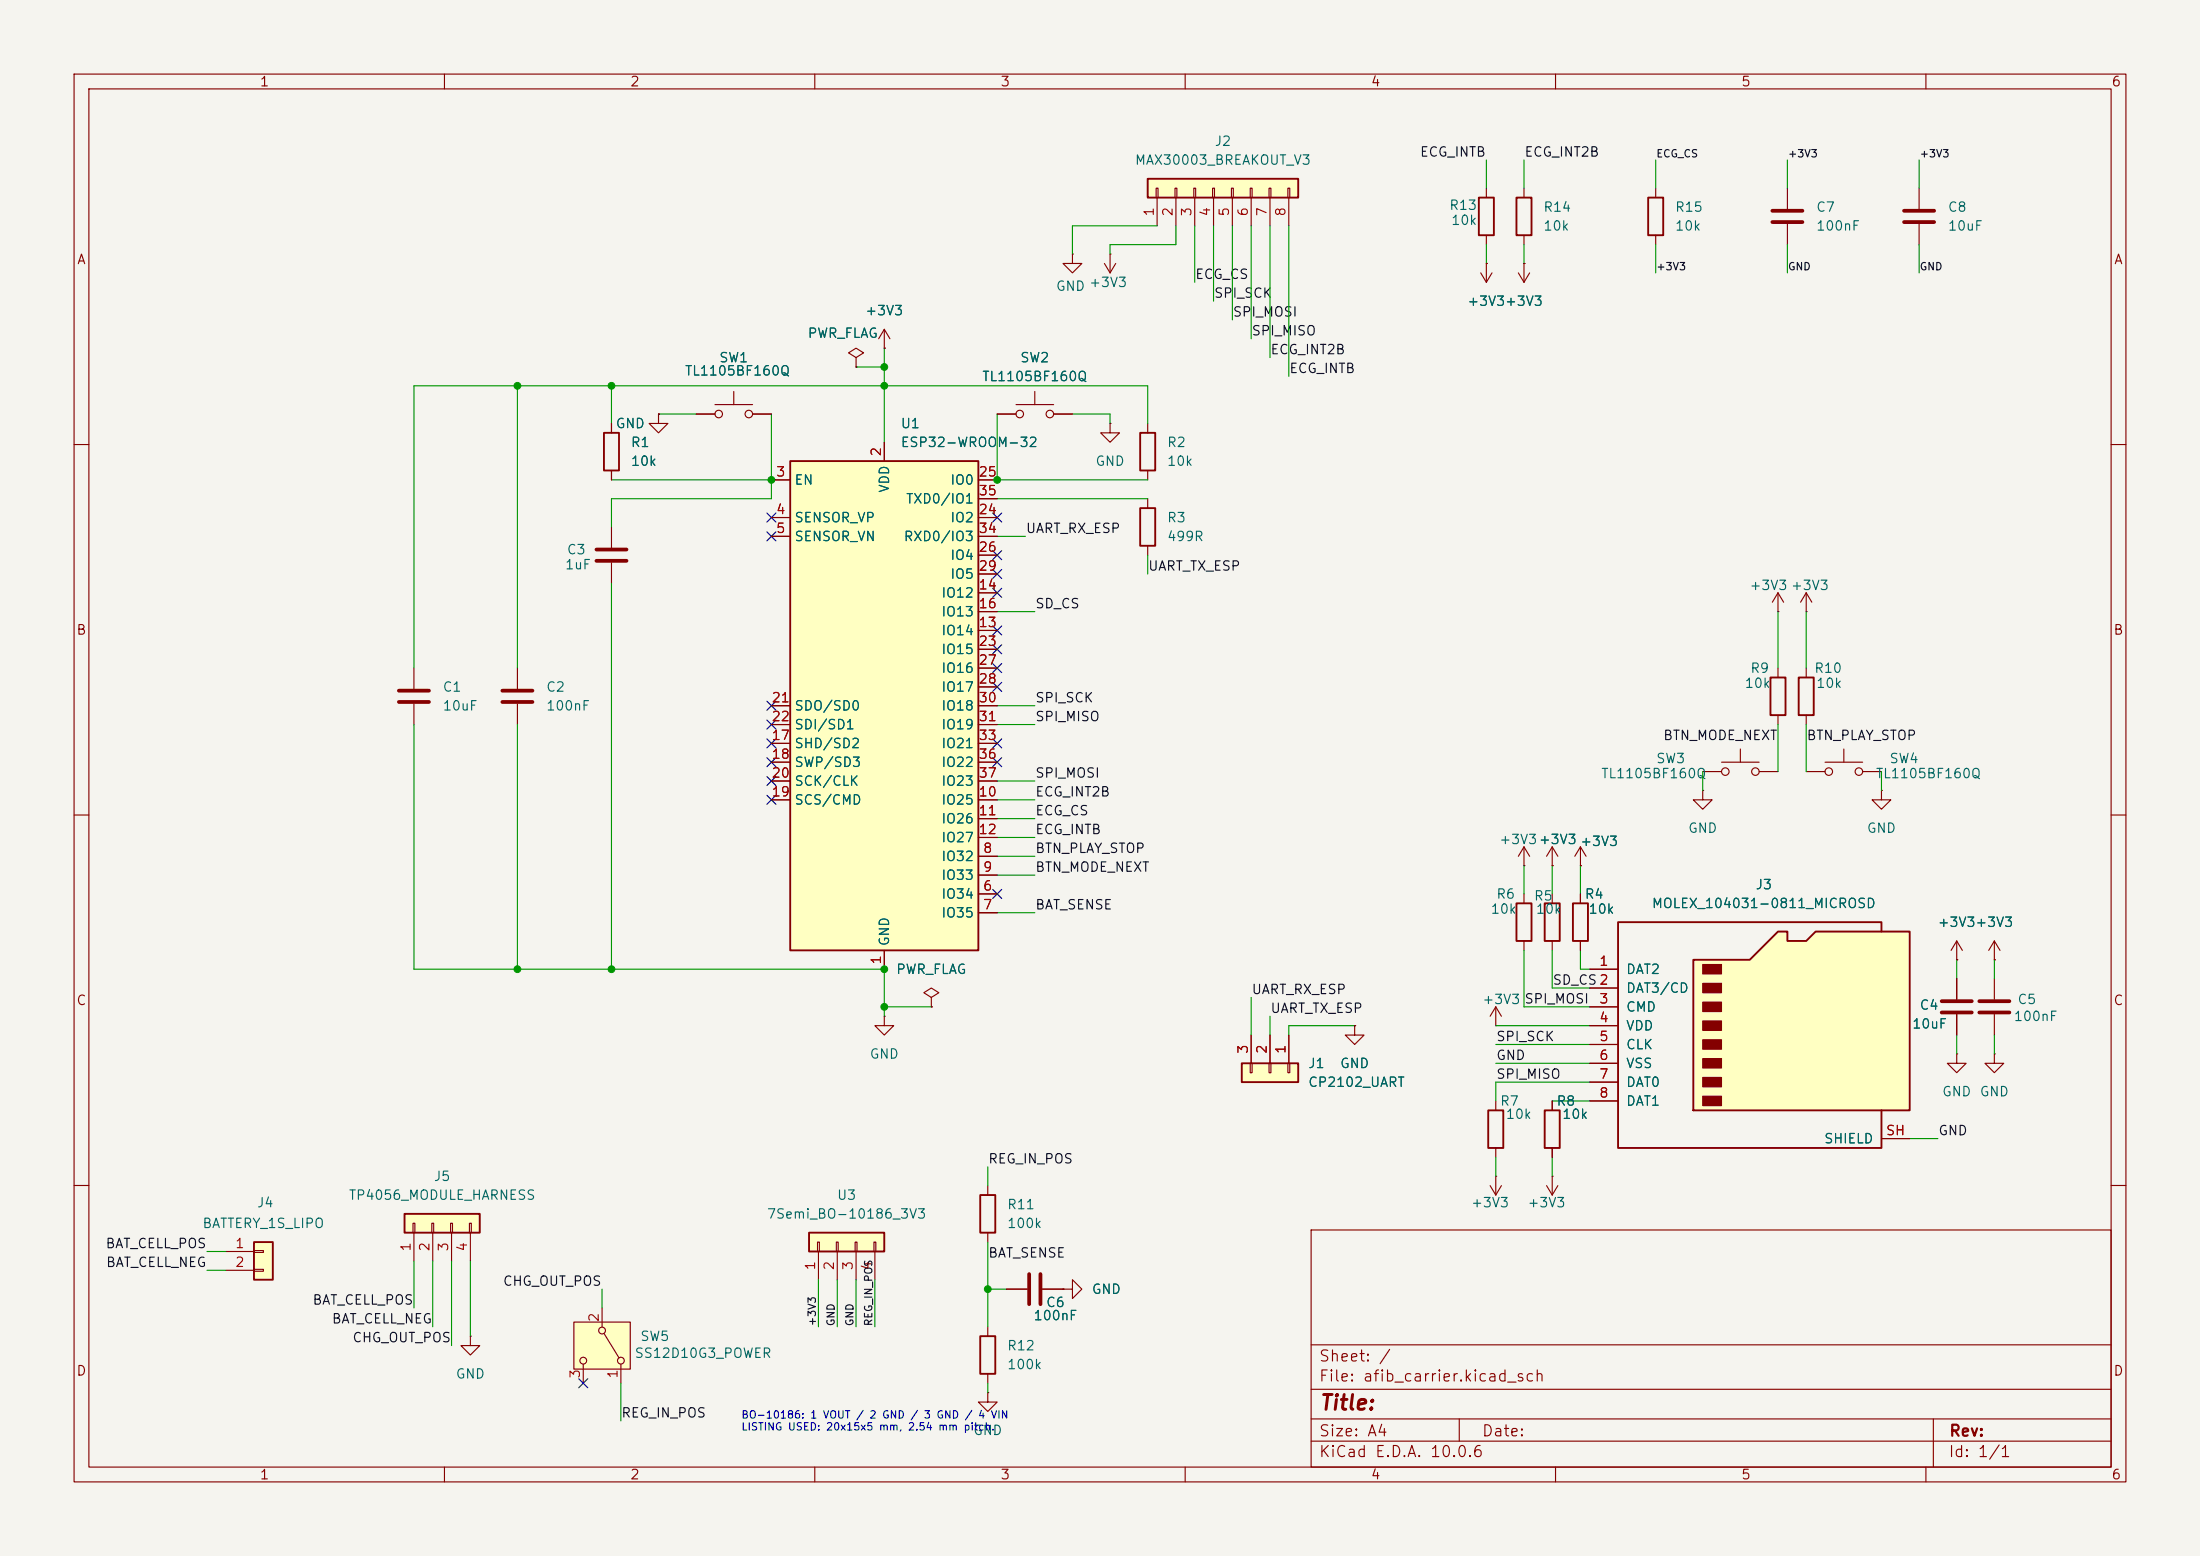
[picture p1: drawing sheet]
<svg xmlns="http://www.w3.org/2000/svg" width="297mm" height="210mm" viewBox="0 0 297 210" stroke-linecap="round" stroke-linejoin="round" font-family="sans-serif">
<path d="M0 0h297v210h-297z" fill="#f5f4ef" stroke="#f5f4ef" stroke-width=".14"/>
<g fill="none" stroke="#840000" stroke-width=".15">
<path d="M10 10h277v190h-277zM12 12h273v186h-273zM60 10v2M110 10v2M160 10v2M210 10v2M260 10v2M144.8 34.3v1.3h1.2l-1.2 1.2-1.3-1.2h1.3M144.8 34.3h.1M10 60h2M285 60h2M10 110h2"/>
<path d="M285 110h2M182.9 138.4v1.3h1.2l-1.2 1.3-1.3-1.3h1.3M182.9 138.4h.1M201.9 138.4h.1M201.9 135.9l-.7 1.3M201.9 135.9l.8 1.3M201.9 135.9v2.5M205.7 120.7v1.2M205.7 127v1.3M201.9 158.8h.1M201.9 148.6v1.3M201.9 154.9v1.3"/>
<path d="M201.9 158.8v2.5M10 160h2M177 166h108v32h-108zM201.2 160l.7 1.3M202.7 160l-.8 1.3M285 160h2M60 198v2M110 198v2M160 198v2M177 194.5h108M177 191.5h108M177 187.5h108"/>
<path d="M177 181.5h108M197 191.5v3M210 198v2M260 198v2M261 191.5v6.5"/>
</g>
<path d="M204.7 121.9h2.1v5.1h-2.1zM200.9 149.9h2v5h-2z" fill="none" stroke="#840000" stroke-width=".25"/>
<path d="M167.6 143.5h7.7v2.6h-7.7z" fill="#ffffc2"/>
<path d="M153.9 58.4h2.1v5.1h-2.1zM153.9 68.6h2.1v5.1h-2.1zM208.5 121.9h2.1v5.1h-2.1zM212.3 121.9h2.1v5.1h-2.1zM167.6 143.5h7.7v2.6h-7.7zM208.5 149.9h2.1v5h-2.1zM132.3 161.3h2.1v5.1h-2.1z" fill="none" stroke="#840000" stroke-width=".25"/>
<g fill="none" stroke="#840000" stroke-width=".15">
<path d="M149.1 35.6l.8 1.2M149.9 34.3h.1M149.9 34.3v2.5M150.6 35.6l-.7 1.2M149.9 57.2v1.2h1.2l-1.2 1.3-1.3-1.3h1.3M149.9 57.2h.1M154.9 57.2v1.2M154.9 63.5v1.3M154.9 67.3v1.3M154.9 73.7v1.2M205.7 116.8h.1M205.7 114.3l-.7 1.3"/>
<path d="M205.7 114.3l.8 1.3M205.7 114.3v2.5M209.5 116.8h.1M209.5 114.3v2.5M209.5 114.3l-.7 1.3M209.5 114.3l.8 1.3M213.4 116.8h.1M213.4 114.3v2.5M213.4 114.3l-.8 1.3M213.4 114.3l.7 1.3M119.4 137.2v1.2h1.2l-1.2 1.3-1.3-1.3h1.3M119.4 137.2h.1"/>
<path d="M168.9 139.7v3.8M171.4 139.7v3.8M174 139.7v3.8M209.5 120.7v1.2M209.5 127v1.3M213.4 120.7v1.2M213.4 127v1.3M168.8 143.5h.2v1.3h-.2zM171.3 143.5h.3v1.3h-.3zM173.9 143.5h.2v1.3h-.2zM209.5 158.8h.1M209.5 148.6v1.3"/>
<path d="M209.5 154.9v1.3M209.5 158.8v2.5M133.3 160v1.3M133.3 166.4v1.2M135.9 174h2.8M140.7 174h2.8M143.5 174h1.3v-1.3l1.2 1.3-1.2 1.3v-1.3M143.5 174h.1M208.8 160l.7 1.3M210.3 160l-.8 1.3"/>
</g>
<path d="M138.9 172v4M140.5 172v4" fill="none" stroke="#840000" stroke-width=".51"/>
<path d="M228.6 129.5h7.6l3.8-3.8h1.3v1.3h2.5l1.3-1.3h12.7v24.2h-29.2z" fill="#ffffc2"/>
<path d="M222.5 26.7h2v5.1h-2zM239 91.4h2v5.1h-2zM242.8 91.4h2.1v5.1h-2.1zM228.6 129.5h7.6l3.8-3.8h1.3v1.3h2.5l1.3-1.3h12.7v24.2h-29.2zM254 125.7v-1.2h-35.6v30.4h35.6v-5" fill="none" stroke="#840000" stroke-width=".25"/>
<g fill="#840000" stroke="#840000" stroke-width=".15">
<path d="M229.9 130.2h2.5v1.2h-2.5z"/>
<path d="M229.9 132.7h2.5v1.3h-2.5z"/>
<path d="M229.9 135.3h2.5v1.2h-2.5z"/>
<path d="M229.9 137.8h2.5v1.3h-2.5z"/>
<path d="M229.9 140.3h2.5v1.3h-2.5z"/>
<path d="M229.9 142.9h2.5v1.2h-2.5z"/>
<path d="M229.9 145.4h2.5v1.3h-2.5z"/>
<path d="M229.9 148h2.5v1.2h-2.5z"/>
</g>
<g fill="none" stroke="#840000" stroke-width=".15">
<path d="M205 36.8l.7 1.3M205.7 35.6h.1M205.7 35.6v2.5M206.5 36.8l-.8 1.3M223.5 25.4v1.3M223.5 31.8v1.2M115.6 48.3l1-.7-1-.6-1 .6 1 .7v1.2M115.6 49.5h.1M119.4 47h.1M119.4 44.5l-.8 1.2M119.4 44.5l.7 1.2M119.4 44.5v2.5"/>
<path d="M240 82.6h.1M240 80v2.6M240 90.2v1.2M240 96.5v1.3M240 80l-.7 1.3M240 80l.8 1.3M243.8 82.6h.1M243.8 80l-.7 1.3M243.8 80l.8 1.3M243.8 80v2.6M243.8 90.2v1.2M243.8 96.5v1.3"/>
<path d="M229.9 106.7v1.3h1.2l-1.2 1.2-1.3-1.2h1.3M229.9 106.7h.1M229.9 104.1h2.5M232.4 102.9h5.1M234.9 101.1v1.8M237.5 104.1h2.5M243.8 104.1h2.6M246.4 102.9h5.1M248.9 101.1v1.8M251.5 104.1h2.5M254 106.7v1.3h1.3l-1.3 1.2-1.3-1.2h1.3M254 106.7h.1"/>
<path d="M214.6 130.8h3.8M214.6 133.4h3.8M214.6 135.9h3.8M214.6 138.4h3.8M264.2 129.5h.1M264.2 127v2.5M264.2 132.1v2.8M264.2 136.9v2.8M264.2 127l-.8 1.3M264.2 127l.7 1.3M269.2 129.5h.1M269.2 127l-.7 1.3"/>
<path d="M269.2 127l.8 1.3M269.2 127v2.5M269.2 132.1v2.8M269.2 136.9v2.8M214.6 141h3.8M214.6 143.5h3.8M214.6 146.1h3.8M214.6 148.6h3.8M254 153.7h3.8M264.2 142.2v1.3h1.2l-1.2 1.3-1.3-1.3h1.3M264.2 142.2h.1M269.2 142.2v1.3h1.3l-1.3 1.3-1.2-1.3h1.2"/>
<path d="M269.2 142.2h.1"/>
<circle cx="232.9" cy="104.1" r=".51"/>
<circle cx="237" cy="104.1" r=".51"/>
<circle cx="246.9" cy="104.1" r=".51"/>
<circle cx="251" cy="104.1" r=".51"/>
</g>
<path d="M262.1 135.1h4.1M262.1 136.7h4.1M267.2 135.1h4.1M267.2 136.7h4.1" fill="none" stroke="#840000" stroke-width=".51"/>
<path d="M154.9 24.1h20.4v2.6h-20.4z" fill="#ffffc2"/>
<path d="M154.9 24.1h20.4v2.6h-20.4zM199.6 26.7h2.1v5.1h-2.1zM204.7 26.7h2.1v5.1h-2.1z" fill="none" stroke="#840000" stroke-width=".25"/>
<g fill="none" stroke="#840000" stroke-width=".15">
<path d="M156.1 25.4h.2v1.3h-.2zM156.2 26.7v3.8M158.6 25.4h.3v1.3h-.3zM158.7 26.7v3.8M161.2 25.4h.2v1.3h-.2zM161.3 26.7v3.8M163.7 25.4h.3v1.3h-.3zM163.8 26.7v3.8M166.2 25.4h.3v1.3h-.3zM166.4 26.7v3.8M168.8 25.4h.2v1.3h-.2zM168.9 26.7v3.8"/>
<path d="M171.3 25.4h.3v1.3h-.3zM171.4 26.7v3.8M173.9 25.4h.2v1.3h-.2zM174 26.7v3.8M199.9 36.8l.8 1.3M200.7 35.6h.1M200.7 25.4v1.3M200.7 31.8v1.2M200.7 35.6v2.5M201.4 36.8l-.7 1.3M205.7 25.4v1.3M205.7 31.8v1.2"/>
<path d="M241.3 25.4v2.8M241.3 30.2v2.8M259.1 25.4v2.8M259.1 30.2v2.8"/>
</g>
<path d="M239.3 28.4h4M239.3 30h4M257 28.4h4.1M257 30h4.1" fill="none" stroke="#840000" stroke-width=".51"/>
<path d="M109.2 166.4h10.2v2.5h-10.2z" fill="#ffffc2"/>
<path d="M109.2 166.4h10.2v2.5h-10.2zM132.3 180.3h2.1v5.1h-2.1z" fill="none" stroke="#840000" stroke-width=".25"/>
<path d="M110.4 167.6h.2v1.3h-.2zM110.5 168.9v3.8M112.9 167.6h.3v1.3h-.3zM113 168.9v3.8M115.4 167.6h.3v1.3h-.3zM115.6 168.9v3.8M118 167.6h.2v1.3h-.2zM118.1 168.9v3.8M133.3 179.1v1.2M133.3 188v1.2h1.3l-1.3 1.3-1.2-1.3h1.2M133.3 188h.1M133.3 185.4v1.3" fill="none" stroke="#840000" stroke-width=".15"/>
<path d="M77.5 178.4h7.6v6.4h-7.6z" fill="#ffffc2"/>
<g fill="none" stroke="#840000" stroke-width=".15">
<path d="M77.5 178.4h7.6v6.4h-7.6zM81.3 176.5v2.6M81.5 180l2.1 3.3M78.7 184.2v2.5M83.8 184.2v2.5"/>
<circle cx="81.3" cy="179.6" r=".46"/>
<circle cx="78.7" cy="183.6" r=".46"/>
<circle cx="83.8" cy="183.6" r=".46"/>
</g>
<path d="M34.3 167.6h2.5v5.1h-2.5z" fill="#ffffc2"/>
<path d="M34.3 167.6h2.5v5.1h-2.5z" fill="none" stroke="#840000" stroke-width=".25"/>
<path d="M30.5 168.9h3.8M30.5 171.5h3.8M34.3 168.8h1.3v.2h-1.3zM34.3 171.3h1.3v.3h-1.3z" fill="none" stroke="#840000" stroke-width=".15"/>
<path d="M54.6 163.8h10.2v2.6h-10.2z" fill="#ffffc2"/>
<path d="M54.6 163.8h10.2v2.6h-10.2z" fill="none" stroke="#840000" stroke-width=".25"/>
<g fill="none" stroke="#840000" stroke-width=".15">
<path d="M94 55.9h2.5M96.5 54.6h5.1M99.1 52.8v1.8M101.6 55.9h2.5M134.6 55.9h2.6M137.2 54.6h5M139.7 52.8v1.8M142.2 55.9h2.6M82.5 71.1v2.8M82.5 75.9v2.8M55.8 165.1h.2v1.3h-.2zM55.9 166.4v3.8"/>
<path d="M58.3 165.1h.2v1.3h-.2zM58.4 166.4v3.8M60.8 165.1h.3v1.3h-.3zM61 166.4v3.8M63.4 165.1h.2v1.3h-.2zM63.5 166.4v3.8M63.5 180.3v1.3h1.3l-1.3 1.3-1.3-1.3h1.3M63.5 180.3h.1"/>
<circle cx="97" cy="55.9" r=".51"/>
<circle cx="101.1" cy="55.9" r=".51"/>
<circle cx="137.7" cy="55.9" r=".51"/>
<circle cx="141.7" cy="55.9" r=".51"/>
</g>
<path d="M80.5 74.2h4.1M80.5 75.7h4.1" fill="none" stroke="#840000" stroke-width=".51"/>
<path d="M106.7 62.2h25.4v66.1h-25.4z" fill="#ffffc2"/>
<path d="M81.5 58.4h2.1v5.1h-2.1zM106.7 62.2h25.4v66.1h-25.4z" fill="none" stroke="#840000" stroke-width=".25"/>
<g fill="none" stroke="#840000" stroke-width=".15">
<path d="M200.7 35.6h.1M205.7 35.6h.1M82.5 57.2v1.2M88.9 55.9v1.3h1.3l-1.3 1.2-1.3-1.2h1.3M88.9 55.9h.1M94 55.9h2.5M101.6 55.9h2.5M115.6 49.5h.1M119.4 47h.1M119.4 59.7v2.5M134.6 55.9h2.6M142.2 55.9h2.6"/>
<path d="M82.5 63.5v1.3M104.1 64.8h2.6M104.1 69.9h2.6M104.1 72.4h2.6M132.1 64.8h2.5M132.1 69.9h2.5M132.1 72.4h2.5M132.1 74.9h2.5M132.1 77.5h2.5M132.1 67.3h2.5M55.9 90.2v2.8M55.9 95v2.8"/>
<path d="M69.8 90.2v2.8M69.8 95v2.8M104.1 95.3h2.6M104.1 97.8h2.6M132.1 85.1h2.5M132.1 80h2.5M132.1 82.6h2.5M132.1 95.3h2.5M132.1 97.8h2.5M132.1 87.6h2.5M132.1 90.2h2.5M132.1 92.7h2.5"/>
<path d="M104.1 108h2.6M104.1 100.3h2.6M104.1 102.9h2.6M104.1 105.4h2.6M132.1 115.6h2.5M132.1 118.1h2.5M132.1 108h2.5M132.1 110.5h2.5M132.1 113h2.5M132.1 100.3h2.5M132.1 102.9h2.5M132.1 105.4h2.5"/>
<path d="M209.5 116.8h.1M213.4 116.8h.1M119.4 128.3v2.5M125.7 134.6l1-.6-1-.6-1 .6 1 .6v1.3M125.7 135.9h.1M132.1 120.7h2.5M132.1 123.2h2.5M168.9 139.7v3.8M171.4 139.7v3.8M174 139.7v3.8M182.9 138.4h.1M213.4 120.7v1.2"/>
<path d="M213.4 127v1.3M214.6 130.8h3.8M214.6 133.4h3.8M214.6 135.9h3.8M214.6 138.4h3.8M264.2 129.5h.1M264.2 132.1v2.8M264.2 136.9v2.8M269.2 129.5h.1M209.5 148.6v1.3M209.5 154.9v1.3M214.6 141h3.8"/>
<path d="M214.6 143.5h3.8M214.6 146.1h3.8M214.6 148.6h3.8M254 153.7h3.8M135.9 174h2.8M140.7 174h2.8M143.5 174h.1"/>
</g>
<path d="M53.8 93.2h4.1M53.8 94.7h4.1M67.8 93.2h4.1M67.8 94.7h4.1" fill="none" stroke="#840000" stroke-width=".51"/>
<g fill="none" stroke="#009600" stroke-width=".15">
<path d="M156.2 30.5h-11.4v3.8M158.7 30.5v2.5h-8.8v1.3M161.3 30.5v7.6M163.8 30.5v10.1M166.4 30.5v12.7M168.9 30.5v15.2M171.4 30.5v17.8M174 30.5v20.3M200.7 21.6v3.8M200.7 33v2.6M205.7 21.6v3.8M205.7 33v2.6"/>
<path d="M223.5 21.6v3.8M223.5 33v3.8M241.3 21.6v3.8M241.3 33v3.8M259.1 21.6v3.8M259.1 33v3.8M69.8 52.1v38.1M82.5 52.1v5.1M88.9 55.9h5.1M104.1 55.9v11.4h-21.6v3.8M115.6 49.5h3.8M119.4 47v12.7"/>
<path d="M134.6 55.9v8.9h20.3M144.8 55.9h5.1v1.3M154.9 57.2v-5.1h-99v38.1M82.5 78.7v52.1M82.5 64.8h21.6M134.6 67.3h20.3M134.6 72.4h3.8M154.9 74.9v2.6M55.9 97.8v33h63.5v6.4M69.8 97.8v33M134.6 97.8h5.1M134.6 95.3h5.1"/>
<path d="M134.6 82.6h5.1M240 82.6v7.6M240 97.8v6.3M243.8 82.6v7.6M243.8 97.8v6.3M134.6 118.1h5.1M134.6 108h5.1M134.6 113h5.1M134.6 115.6h5.1M134.6 105.4h5.1M134.6 110.5h5.1M205.7 116.8v3.9"/>
<path d="M209.5 116.8v3.9M213.4 116.8v3.9M229.9 104.1v2.6M254 104.1v2.6M119.4 135.9h6.3M134.6 123.2h5.1M168.9 134.6v5.1M171.4 137.2v2.5M182.9 138.4h-8.9v1.3M201.9 138.4h12.7M205.7 128.3v7.6h8.9M209.5 128.3v5.1h5.1"/>
<path d="M213.4 128.3v2.5h1.2M264.2 129.5v2.6M264.2 139.7v2.5M269.2 129.5v2.6M269.2 139.7v2.5M133.3 157.5v2.5M201.9 141h12.7M201.9 143.5h12.7M201.9 156.2v2.6M209.5 156.2v2.6M209.5 148.6h5.1M214.6 146.1h-12.7v2.5"/>
<path d="M257.8 153.7h3.8M27.9 168.9h2.6M27.9 171.5h2.6M55.9 170.2v6.3M58.4 170.2v8.9M61 170.2v11.4M63.5 170.2v10.1M81.3 174v2.5M110.5 172.7v6.4M113 172.7v6.4M115.6 172.7v6.4M118.1 172.7v6.4"/>
<path d="M133.3 167.6v11.5M133.3 174h2.6M83.8 186.7v5.1M133.3 186.7v1.3"/>
</g>
<g fill="none" stroke="#000084" stroke-width=".15">
<path d="M103.5 69.2l1.2 1.3M103.5 71.8l1.2 1.2M104.7 69.2l-1.2 1.3M104.7 71.8l-1.2 1.2M134 76.9l1.2 1.2M134 74.3l1.2 1.2M134 79.4l1.2 1.2M134 69.2l1.2 1.3M135.2 69.2l-1.2 1.3M135.2 76.9l-1.2 1.2M135.2 74.3l-1.2 1.2M135.2 79.4l-1.2 1.2"/>
<path d="M103.5 99.7l1.2 1.2M103.5 97.2l1.2 1.2M103.5 94.6l1.2 1.3M104.7 99.7l-1.2 1.2M104.7 97.2l-1.2 1.2M104.7 94.6l-1.2 1.3M134 89.6l1.2 1.2M134 99.7l1.2 1.2M134 92.1l1.2 1.2M134 87l1.2 1.2M134 84.5l1.2 1.2M135.2 89.6l-1.2 1.2"/>
<path d="M135.2 99.7l-1.2 1.2M135.2 92.1l-1.2 1.2M135.2 87l-1.2 1.2M135.2 84.5l-1.2 1.2M103.5 102.3l1.2 1.2M103.5 104.8l1.2 1.2M103.5 107.3l1.2 1.3M104.7 102.3l-1.2 1.2M104.7 104.8l-1.2 1.2M104.7 107.3l-1.2 1.3M134 102.3l1.2 1.2M135.2 102.3l-1.2 1.2"/>
<path d="M134 120l1.2 1.3M135.2 120l-1.2 1.3M78.1 186.1l1.2 1.2M79.3 186.1l-1.2 1.2"/>
</g>
<g fill="#009600" stroke="#009600" stroke-width=".14">
<circle cx="104.1" cy="64.8" r=".46"/>
<circle cx="69.8" cy="52.1" r=".46"/>
<circle cx="82.5" cy="52.1" r=".46"/>
<circle cx="119.4" cy="49.5" r=".46"/>
<circle cx="119.4" cy="52.1" r=".46"/>
<circle cx="134.6" cy="64.8" r=".46"/>
<circle cx="119.4" cy="130.8" r=".46"/>
<circle cx="119.4" cy="135.9" r=".46"/>
<circle cx="133.3" cy="174" r=".46"/>
<circle cx="82.5" cy="130.8" r=".46"/>
<circle cx="69.8" cy="130.8" r=".46"/>
</g>
<text font-size="2" fill="#840000" x="178" y="190.8">Title:</text>
<g font-size="1.5" fill="#840000">
<text x="178" y="184.1">Sheet: /</text>
<text x="178" y="186.8">File: afib_carrier.kicad_sch</text>
<text x="178" y="197">KiCad E.D.A. 10.0.6</text>
<text x="178" y="194.2">Size: A4</text>
<text x="200" y="194.2">Date:</text>
<text x="263" y="197">Id: 1/1</text>
<text x="263" y="194.2">Rev:</text>
</g>
<g font-size="1.3" fill="#840000">
<text x="35" y="12">1</text>
<text x="85" y="12">2</text>
<text x="135" y="12">3</text>
<text x="185" y="12">4</text>
<text x="235" y="12">5</text>
<text x="285" y="12">6</text>
<text x="10.3" y="36">A</text>
<text x="285.3" y="36">A</text>
<text x="10.2" y="86">B</text>
<text x="285.2" y="86">B</text>
<text x="10.2" y="136">C</text>
<text x="285.2" y="136">C</text>
<text x="10.2" y="186">D</text>
<text x="285.2" y="186">D</text>
<text x="35" y="200">1</text>
<text x="85" y="200">2</text>
<text x="135" y="200">3</text>
<text x="185" y="200">4</text>
<text x="235" y="200">5</text>
<text x="285" y="200">6</text>
</g>
<g font-size="1.3" fill="#006464">
<text x="153.1" y="22.6">MAX30003_BREAKOUT_V3</text>
<text x="163.9" y="20">J2</text>
<text x="195.6" y="28.6">R13</text>
<text x="208.3" y="28.9">R14</text>
<text x="226" y="28.9">R15</text>
<text x="245.1" y="28.9">C7</text>
<text x="262.9" y="28.9">C8</text>
<text x="195.8" y="30.7">10k</text>
<text x="208.3" y="31.4">10k</text>
<text x="226" y="31.4">10k</text>
<text x="245.1" y="31.4">100nF</text>
<text x="262.9" y="31.4">10uF</text>
<text x="142.5" y="39.6">GND</text>
<text x="146.9" y="39.1">+3V3</text>
<text x="198" y="41.6">+3V3+3V3</text>
<text x="108.9" y="45.9">PWR_FLAG</text>
<text x="116.7" y="42.9">+3V3</text>
<text x="92.4" y="51">TL1105BF160Q</text>
<text x="97" y="49.2">SW1</text>
<text x="132.5" y="51.8">TL1105BF160Q</text>
<text x="137.6" y="49.2">SW2</text>
<text x="83" y="58.1">GND</text>
<text x="121.5" y="58.1">U1</text>
<text x="85.1" y="60.7">R1</text>
<text x="85.1" y="63.2">10k</text>
<text x="107.2" y="65.7">EN</text>
<text x="121.5" y="60.7">ESP32-WROOM-32</text>
<text x="128.2" y="65.7">IO0</text>
<text x="147.8" y="63.2">GND</text>
<text x="157.5" y="60.7">R2</text>
<text x="157.5" y="63.2">10k</text>
<text x="107.2" y="70.8">SENSOR_VP</text>
<text x="120.3" y="66.6" transform="rotate(-90 120.3 66.6)">VDD</text>
<text x="122.2" y="68.3">TXD0/IO1</text>
<text x="128.2" y="70.8">IO2</text>
<text x="157.5" y="70.8">R3</text>
<text x="76.2" y="77.2">1uF</text>
<text x="76.4" y="75.1">C3</text>
<text x="107.2" y="73.4">SENSOR_VN</text>
<text x="121.9" y="73.4">RXD0/IO3</text>
<text x="128.2" y="75.9">IO4</text>
<text x="157.5" y="73.4">499R</text>
<text x="127" y="81">IO12</text>
<text x="127" y="83.5">IO13</text>
<text x="128.2" y="78.4">IO5</text>
<text x="236.1" y="80">+3V3 +3V3</text>
<text x="127" y="86.1">IO14</text>
<text x="127" y="88.6">IO15</text>
<text x="59.7" y="93.7">C1</text>
<text x="73.6" y="93.7">C2</text>
<text x="127" y="91.1">IO16</text>
<text x="127" y="93.7">IO17</text>
<text x="235.4" y="93.2">10k</text>
<text x="236.2" y="91.1">R9</text>
<text x="244.8" y="91.1">R10</text>
<text x="245.1" y="93.2">10k</text>
<text x="59.7" y="96.2">10uF</text>
<text x="73.6" y="96.2">100nF</text>
<text x="107.2" y="101.3">SHD/SD2</text>
<text x="107.2" y="96.2">SDO/SD0</text>
<text x="107.2" y="98.8">SDI/SD1</text>
<text x="127" y="96.2">IO18</text>
<text x="127" y="98.8">IO19</text>
<text x="127" y="101.3">IO21</text>
<text x="107.2" y="103.8">SWP/SD3</text>
<text x="107.2" y="106.4">SCK/CLK</text>
<text x="127" y="103.8">IO22</text>
<text x="127" y="106.4">IO23</text>
<text x="216.1" y="105.4">TL1105BF160Q</text>
<text x="223.5" y="103.3">SW3</text>
<text x="253.1" y="105.4">TL1105BF160Q</text>
<text x="255" y="103.3">SW4</text>
<text x="107.2" y="108.9">SCS/CMD</text>
<text x="127" y="108.9">IO25</text>
<text x="127" y="111.5">IO26</text>
<text x="127" y="114">IO27</text>
<text x="227.8" y="112.7">GND</text>
<text x="251.9" y="112.7">GND</text>
<text x="127" y="116.5">IO32</text>
<text x="127" y="119.1">IO33</text>
<text x="202.3" y="114.2">+3V3+3V3 +3V3</text>
<text x="207.6" y="114.2">+3V3 +3V3</text>
<text x="127" y="121.6">IO34</text>
<text x="127" y="124.2">IO35</text>
<text x="201.2" y="123.6">10k</text>
<text x="201.9" y="121.6">R6</text>
<text x="207" y="121.9">R5</text>
<text x="207.2" y="123.6">10k</text>
<text x="213.9" y="121.6">R4</text>
<text x="214.4" y="123.6">10k</text>
<text x="222.9" y="122.9">MOLEX_104031-0811_MICROSD</text>
<text x="236.9" y="120.3">J3</text>
<text x="261.5" y="125.4">+3V3+3V3</text>
<text x="120.3" y="127.8" transform="rotate(-90 120.3 127.8)">GND</text>
<text x="120.9" y="131.8">PWR_FLAG</text>
<text x="219.4" y="131.8">DAT2</text>
<text x="200" y="135.8">+3V3 SPI_MOSI</text>
<text x="219.4" y="134.3">DAT3/CD</text>
<text x="219.4" y="136.9">CMD</text>
<text x="259.1" y="136.6">C4</text>
<text x="272.3" y="135.8">C5</text>
<text x="117.3" y="143.2">GND</text>
<text x="219.4" y="139.4">VDD</text>
<text x="219.4" y="141.9">CLK</text>
<text x="258" y="139.1">10uF</text>
<text x="271.8" y="138.1">100nF</text>
<text x="176.5" y="144.5">J1</text>
<text x="176.5" y="147">CP2102_UART</text>
<text x="180.8" y="144.5">GND</text>
<text x="202.4" y="149.6">R7</text>
<text x="210" y="149.6">R8</text>
<text x="219.4" y="144.5">VSS</text>
<text x="219.4" y="147">DAT0</text>
<text x="219.4" y="149.6">DAT1</text>
<text x="262.1" y="148.3">GND</text>
<text x="267.2" y="148.3">GND</text>
<text x="203.2" y="151.3">10k</text>
<text x="210.8" y="151.3">10k</text>
<text x="246.2" y="154.6">SHIELD</text>
<text x="58.5" y="159.7">J5</text>
<text x="27.2" y="166.1">BATTERY_1S_LIPO</text>
<text x="34.6" y="163.3">J4</text>
<text x="47" y="162.3">TP4056_MODULE_HARNESS</text>
<text x="103.4" y="164.8">7Semi_BO-10186_3V3</text>
<text x="112.9" y="162.3">U3</text>
<text x="135.9" y="163.5">R11</text>
<text x="135.9" y="166.1">100k</text>
<text x="198.5" y="163.3">+3V3</text>
<text x="206.1" y="163.3">+3V3</text>
<text x="139.4" y="178.5">100nF</text>
<text x="141.1" y="176.7">C6</text>
<text x="147.3" y="175">GND</text>
<text x="85.6" y="183.6">SS12D10G3_POWER</text>
<text x="86.3" y="181.3">SW5</text>
<text x="135.9" y="182.6">R12</text>
<text x="135.9" y="185.1">100k</text>
<text x="61.4" y="186.4">GND</text>
<text x="131.3" y="194">GND</text>
</g>
<g font-size="1.3" fill="#0f0f0f">
<text x="191.6" y="21.5">ECG_INTB</text>
<text x="205.7" y="21.5">ECG_INT2B</text>
<text x="161.3" y="38">ECG_CS</text>
<text x="163.8" y="40.5">SPI_SCK</text>
<text x="166.3" y="43.1">SPI_MOSI</text>
<text x="168.9" y="45.6">SPI_MISO</text>
<text x="171.4" y="48.1">ECG_INT2B</text>
<text x="174" y="50.7">ECG_INTB</text>
<text x="138.4" y="72.3">UART_RX_ESP</text>
<text x="154.9" y="77.3">UART_TX_ESP</text>
<text x="139.7" y="82.4">SD_CS</text>
<text x="139.7" y="95.1">SPI_SCK</text>
<text x="139.7" y="97.7">SPI_MISO</text>
<text x="224.4" y="100.2">BTN_MODE_NEXT</text>
<text x="243.8" y="100.2">BTN_PLAY_STOP</text>
<text x="139.7" y="105.3">SPI_MOSI</text>
<text x="139.7" y="107.8">ECG_INT2B</text>
<text x="139.7" y="110.4">ECG_CS</text>
<text x="139.7" y="112.9">ECG_INTB</text>
<text x="139.7" y="118">BTN_MODE_NEXT</text>
<text x="139.7" y="115.4">BTN_PLAY_STOP</text>
<text x="139.7" y="123.1">BAT_SENSE</text>
<text x="168.9" y="134.5">UART_RX_ESP</text>
<text x="171.4" y="137">UART_TX_ESP</text>
<text x="209.5" y="133.2">SD_CS2</text>
<text x="201.9" y="140.8">SPI_SCK</text>
<text x="201.9" y="143.4">GND</text>
<text x="201.9" y="145.9">SPI_MISO</text>
<text x="261.6" y="153.5">GND</text>
<text x="133.3" y="157.4">REG_IN_POS</text>
<text x="14.2" y="168.8">BAT_CELL_POS</text>
<text x="14.2" y="171.3">BAT_CELL_NEG</text>
<text x="67.8" y="173.9">CHG_OUT_POS</text>
<text x="133.3" y="170.1">BAT_SENSE</text>
<text x="42.1" y="176.4">BAT_CELL_POS</text>
<text x="44.7" y="178.9">BAT_CELL_NEG</text>
<text x="47.5" y="181.5">CHG_OUT_POS</text>
<text x="83.8" y="191.6">REG_IN_POS</text>
</g>
<g font-size="1.3" fill="#a90000">
<text x="156.1" y="29.3" transform="rotate(-90 156.1 29.3)">1</text>
<text x="158.6" y="29.3" transform="rotate(-90 158.6 29.3)">2</text>
<text x="161.2" y="29.3" transform="rotate(-90 161.2 29.3)">3</text>
<text x="163.7" y="29.3" transform="rotate(-90 163.7 29.3)">4</text>
<text x="166.2" y="29.3" transform="rotate(-90 166.2 29.3)">5</text>
<text x="168.8" y="29.3" transform="rotate(-90 168.8 29.3)">6</text>
<text x="171.3" y="29.3" transform="rotate(-90 171.3 29.3)">7</text>
<text x="173.9" y="29.3" transform="rotate(-90 173.9 29.3)">8</text>
<text x="104.7" y="64.6">3</text>
<text x="119.2" y="61.7" transform="rotate(-90 119.2 61.7)">2</text>
<text x="132" y="64.6">25</text>
<text x="104.7" y="69.7">4</text>
<text x="132" y="69.7">24</text>
<text x="132" y="67.2">35</text>
<text x="104.7" y="72.3">5</text>
<text x="132" y="74.8">26</text>
<text x="132" y="77.3">29</text>
<text x="132" y="72.3">34</text>
<text x="132" y="79.9">14</text>
<text x="132" y="82.4">16</text>
<text x="132" y="85">13</text>
<text x="132" y="87.5">23</text>
<text x="104.1" y="95.1">21</text>
<text x="132" y="90">27</text>
<text x="132" y="92.6">28</text>
<text x="132" y="95.1">30</text>
<text x="104.1" y="100.2">17</text>
<text x="104.1" y="97.7">22</text>
<text x="132" y="97.7">31</text>
<text x="132" y="100.2">33</text>
<text x="104.1" y="102.7">18</text>
<text x="104.1" y="107.8">19</text>
<text x="104.1" y="105.3">20</text>
<text x="132" y="107.8">10</text>
<text x="132" y="102.7">36</text>
<text x="132" y="105.3">37</text>
<text x="132" y="110.4">11</text>
<text x="132" y="112.9">12</text>
<text x="132.6" y="115.4">8</text>
<text x="132.6" y="118">9</text>
<text x="132.6" y="120.5">6</text>
<text x="132.6" y="123.1">7</text>
<text x="119.2" y="130.3" transform="rotate(-90 119.2 130.3)">1</text>
<text x="215.8" y="130.7">1</text>
<text x="215.8" y="135.8">3</text>
<text x="215.8" y="133.2">2</text>
<text x="168.8" y="142.3" transform="rotate(-90 168.8 142.3)">3</text>
<text x="171.3" y="142.3" transform="rotate(-90 171.3 142.3)">2</text>
<text x="173.9" y="142.3" transform="rotate(-90 173.9 142.3)">1</text>
<text x="215.8" y="138.3">4</text>
<text x="215.8" y="140.8">5</text>
<text x="215.8" y="143.4">6</text>
<text x="215.8" y="145.9">7</text>
<text x="215.8" y="148.5">8</text>
<text x="254.5" y="153.5">SH</text>
<text x="31.7" y="168.8">1</text>
<text x="31.7" y="171.3">2</text>
<text x="55.7" y="169" transform="rotate(-90 55.7 169)">1</text>
<text x="58.3" y="169" transform="rotate(-90 58.3 169)">2</text>
<text x="60.8" y="169" transform="rotate(-90 60.8 169)">3</text>
<text x="63.4" y="169" transform="rotate(-90 63.4 169)">4</text>
<text x="110.4" y="171.5" transform="rotate(-90 110.4 171.5)">1</text>
<text x="112.9" y="171.5" transform="rotate(-90 112.9 171.5)">2</text>
<text x="115.4" y="171.5" transform="rotate(-90 115.4 171.5)">3</text>
<text x="118" y="171.5" transform="rotate(-90 118 171.5)">4</text>
<text x="81.1" y="178.5" transform="rotate(-90 81.1 178.5)">2</text>
<text x="78.6" y="186.2" transform="rotate(-90 78.6 186.2)">3</text>
<text x="83.7" y="186.2" transform="rotate(-90 83.7 186.2)">1</text>
</g>
<g font-size="1" fill="#0f0f0f">
<text x="223.5" y="21.5">ECG_CS</text>
<text x="241.3" y="21.5">+3V3</text>
<text x="259.1" y="21.5">+3V3</text>
<text x="223.5" y="36.7">+3V3</text>
<text x="241.3" y="36.7">GND</text>
<text x="259.1" y="36.7">GND</text>
<text x="110.4" y="179.1" transform="rotate(-90 110.4 179.1)">+3V3</text>
<text x="112.9" y="179.1" transform="rotate(-90 112.9 179.1)">GND</text>
<text x="115.5" y="179.1" transform="rotate(-90 115.5 179.1)">GND</text>
<text x="118" y="179.1" transform="rotate(-90 118 179.1)">REG_IN_POS</text>
</g>
<g font-size="1" fill="#0000c2">
<text x="100" y="191.7">BO-10186: 1 VOUT / 2 GND / 3 GND / 4 VIN</text>
<text x="100" y="193.3">LISTING USED: 20x15x5 mm, 2.54 mm pitch.</text>
</g>
</svg>
